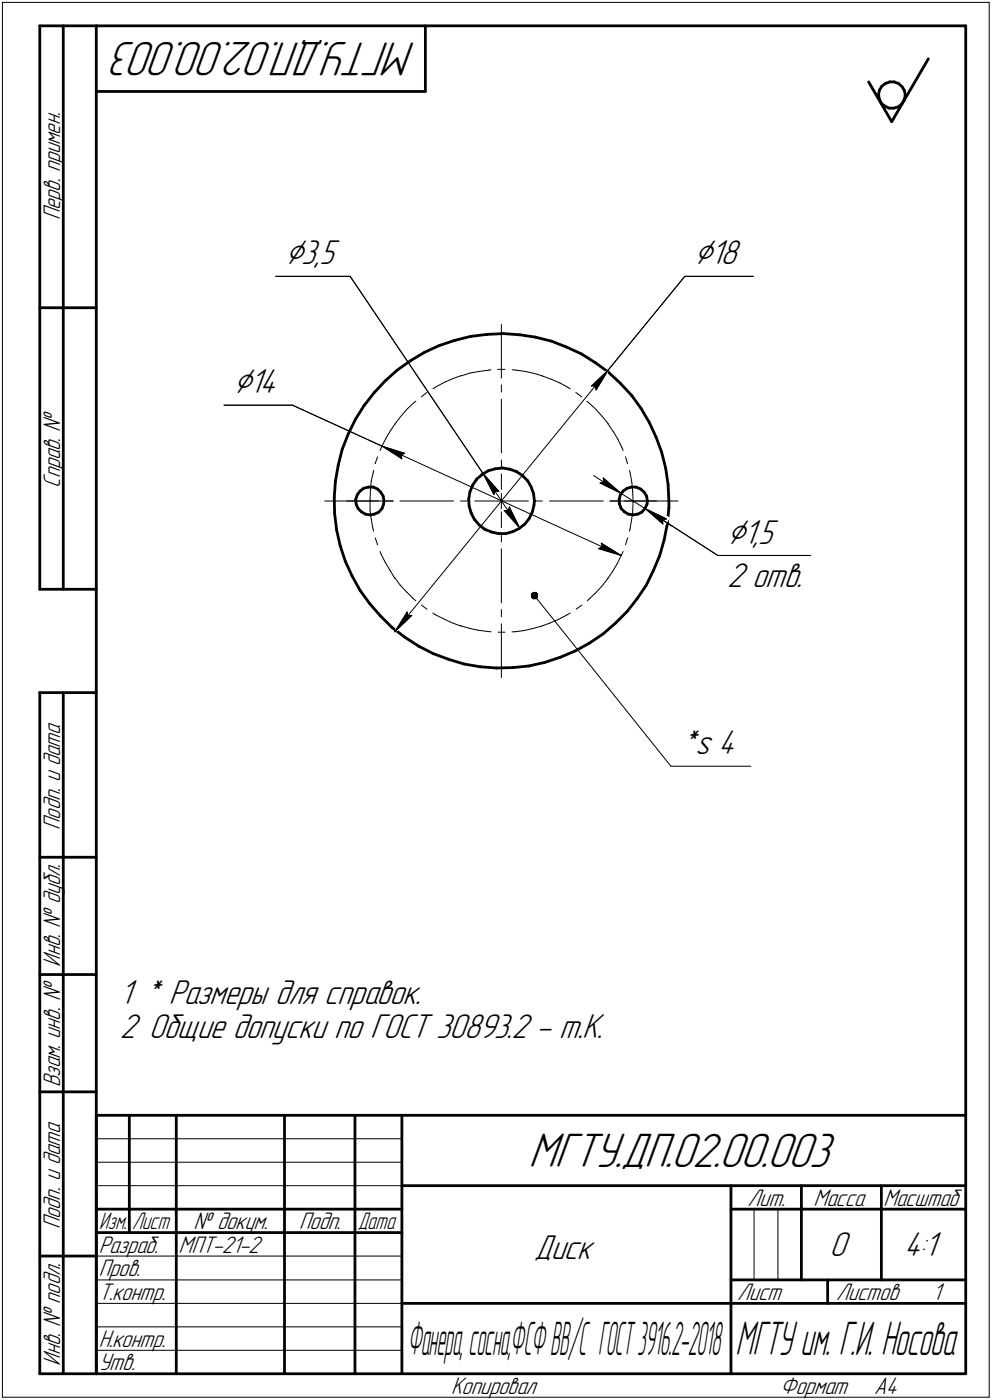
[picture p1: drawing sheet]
<svg xmlns="http://www.w3.org/2000/svg" width="211mm" height="298mm" viewBox="0 0 211 298" stroke-linecap="round" stroke-linejoin="round" font-family="sans-serif">
<g fill="none" stroke="#000" stroke-width=".59">
<path d="M8.5 5.5v120zM8.5 5.5h12zM13.5 5.5v120zM20.5 5.5v287zM20.5 5.5h185zM20.5 19.5h70zM90.5 5.5v14zM184.8 17.4l4.9 8.5zM187.1 19.2l-.2 1zM187.6 18.4l.8-.6zM187.6 18.4l-.5 .8zM188.4 17.8l.9-.4z"/>
<path d="M189.3 17.4h.9zM190.2 17.4l1 .4zM191.2 17.8l.7 .7zM191.9 18.5l.5 .8zM192.4 19.3l.2 .9zM197.5 12.5l-7.8 13.4zM205.5 5.5v287zM186.9 20.2l.2 1zM187.1 21.2l.4 .8zM187.5 22l.8 .6zM188.3 22.6l.8 .4zM189.1 23h1.1z"/>
<path d="M190.2 23l.9-.2zM191.1 22.8l.8-.6zM192.4 21.3l-.5 .9zM192.6 20.4l-.2 .9zM192.6 20.2v.2zM8.5 65.5h12zM84.5 78.8l2.9-2zM87.4 76.8l2.9-1.8zM90.3 75l3.2-1.4zM93.5 73.6l3.3-1.1zM96.8 72.5l3.4-.9zM100.2 71.6l3.4-.4z"/>
<path d="M103.6 71.2l3.5-.2zM107.1 71l3.5 .3zM110.6 71.3l3.4 .5zM114 71.8l3.3 .8zM117.3 72.6l3.3 1.3zM120.6 73.9l3.1 1.5zM123.7 75.4l3 1.8zM126.7 77.2l2.8 2zM129.5 79.2l2.5 2.4zM72 99.1l-.6 3.3zM72.8 95.7l-.8 3.4zM74.1 92.5l-1.3 3.2z"/>
<path d="M75.6 89.3l-1.5 3.2zM77.5 86.4l-1.9 2.9zM79.6 83.7l-2.1 2.7zM82 81.1l2.5-2.3zM82 81.1l-2.4 2.6zM105.4 99.8l1.5-.1zM106.9 99.7l1.6 .2zM108.5 99.9l1.4 .5zM132 81.6l2.4 2.6zM134.4 84.2l2 2.8zM136.4 87l1.8 3zM138.2 90l1.4 3.1z"/>
<path d="M139.6 93.1l1.2 3.3zM140.8 96.4l.8 3.3zM141.6 99.7l.6 3.5zM71.1 105.9l.1 3.5zM71.2 109.4l.4 3.5zM71.4 102.4l-.3 3.5zM71.6 112.9l.8 3.3zM72.4 116.2l1.1 3.3zM73.5 119.5l1.4 3.2zM75.7 106.3l.1 1.1zM75.8 107.4l.4 .9zM76 105.3l-.3 1z"/>
<path d="M76.2 108.3l.7 .7zM76.6 104.6l.8-.6zM76.6 104.6l-.6 .7zM76.9 109l.8 .5zM77.4 104l1-.3zM77.7 109.5l1 .1zM78.4 103.7h1zM78.7 109.6l1-.1zM79.4 103.7l.9 .4zM79.7 109.5l.9-.4zM80.3 104.1l.7 .7zM81 104.8l.5 .9z"/>
<path d="M81.3 108.3l-.7 .8zM81.5 105.7l.2 1zM81.6 107.4l-.3 .9zM81.7 106.7l-.1 .7zM99.7 106.3l.1 1.5zM99.8 107.8l.4 1.4zM100 104.7l-.3 1.6zM100.2 109.2l.7 1.4zM100.6 103.3l-.6 1.4zM100.9 110.6l1 1.2zM101.4 102l1.2-1zM101.4 102l-.8 1.3z"/>
<path d="M101.9 111.8l1.2 .9zM102.6 101l1.3-.8zM103.1 112.7l1.5 .6zM103.9 100.2l1.5-.4zM104.6 113.3l1.5 .3zM106.1 113.6h1.5zM107.6 113.6l1.5-.4zM109.1 113.2l1.4-.7zM109.9 100.4l1.3 .9zM110.5 112.5l1.2-.9zM111.2 101.3l1.1 1.1zM112.3 102.4l.7 1.3z"/>
<path d="M112.6 110.4l-.9 1.2zM113 103.7l.5 1.5zM113.3 109l-.7 1.4zM113.5 105.2l.2 1.5zM113.6 107.5l-.3 1.5zM113.7 106.7l-.1 .8zM131.7 106.3l.1 1.1zM131.8 107.4l.4 .9zM132 105.3l-.3 1zM132.2 108.3l.6 .7zM132.6 104.6l.8-.6zM132.6 104.6l-.6 .7z"/>
<path d="M132.8 109l.9 .5zM133.4 104l1-.3zM133.7 109.5l1 .1zM134.4 103.7h1zM134.7 109.6l1-.1zM135.4 103.7l.9 .4zM135.7 109.5l.9-.4zM136.3 104.1l.8 .7zM137.1 104.8l.5 .9zM137.2 108.3l-.6 .8zM137.6 105.7l.2 1zM137.7 107.4l-.5 .9z"/>
<path d="M137.8 106.7l-.1 .7zM140.4 118.3l-1.4 3.2zM141.3 115l-.9 3.3zM142 111.6l-.7 3.4zM142.2 103.2l.1 3.5zM142.3 108.1l-.3 3.5zM142.3 106.7v1.4zM8.5 125.5h12zM74.9 122.7l1.7 3zM76.6 125.7l2.1 2.8zM78.7 128.5l2.2 2.6zM80.9 131.1l2.5 2.5z"/>
<path d="M83.4 133.6l2.8 2.1zM86.2 135.7l2.9 1.9zM89.1 137.6l3.1 1.6zM92.2 139.2l3.2 1.2zM119.2 140l3.2-1.4zM122.4 138.6l3.1-1.7zM125.5 136.9l2.9-1.9zM128.4 135l2.6-2.3zM131 132.7l2.4-2.5zM135.6 127.5l-2.2 2.7zM137.5 124.6l-1.9 2.9zM139 121.5l-1.5 3.1z"/>
<path d="M8.5 147.5v145zM8.5 147.5h12zM13.5 147.5v145zM95.4 140.4l3.3 1zM98.7 141.4l3.5 .6zM102.2 142l3.5 .2zM105.7 142.2h3.4zM109.1 142.2l3.4-.4zM112.5 141.8l3.4-.7zM115.9 141.1l3.3-1.1zM8.5 182.5h12zM8.5 207.5h12z"/>
<path d="M8.5 232.5h12zM20.5 237.5h185zM20.5 237.5v55zM27.5 237.5v25zM37.5 237.5v55zM60.5 237.5v55zM75.5 237.5v55zM85.5 237.5v55zM20.5 257.5h65zM85.5 252.5h120zM155.5 252.5v40zM155.5 257.5h15z"/>
<path d="M170.5 252.5v20zM170.5 257.5h35zM187.5 252.5v20zM8.5 267.5h12zM20.5 262.5h65zM85.5 277.5h70zM155.5 277.5h50zM155.5 272.5h50zM176.1 272.5v5zM8.5 292.5h12zM20.5 292.5h185z"/>
</g>
<g fill="none" stroke="#000" stroke-width=".21">
<path d="M.5 .5v297zM.5 .5h210zM210.5 .5v297zM58.7 58.8h15.8zM74.5 58.8l28.3 42zM145.7 58.8l-16.2 19.9zM145.7 58.8h14.6zM100.1 79.4l1.9-.3zM102 79.1l2-.3zM104 78.8l.5-.1zM105.9 78.7h1.5zM106.7 69.1v11.4z"/>
<path d="M109 78.7l.8 .1zM109.8 78.8l1.9 .3zM111.7 79.1l1.9 .4zM113.6 79.5l1.7 .5zM129.5 78.7l-2.7 4.4zM129.5 78.7l-45.5 55.8zM47.7 86.3h14.5zM62.2 86.3l19.1 8.7zM79.8 98.6h.1M80.3 97.3l-.5 1.3zM81.3 95l-.4 .9zM81.3 95l4.8 1.5z"/>
<path d="M81.3 95l4.2 2.7zM81.3 95l50.9 23.3zM82.1 93.3l-.8 1.7zM83.1 91.6l-1 1.7zM84.1 90.3l-1 1.3zM84.2 90l-.1 .3zM85.3 96.9l.8-.4zM85.3 96.9l.2 .8zM85.4 88.5l-1.2 1.5zM86.7 87l1.4-1.3zM86.7 87l-1.3 1.5zM88.1 85.7l.4-.3z"/>
<path d="M89.7 84.5l1.1-.9zM92.1 82.8l.8-.5zM92.9 82.3l1.8-.9zM94.7 81.4l1.7-.8zM96.4 80.6l1.6-.6zM98 80h.2zM98.2 80l1.9-.6zM106.7 82v1.5zM106.7 85v11.4zM106.7 98v1.4zM115.3 80l.2 .1zM115.5 80.1l1.8 .7z"/>
<path d="M117.3 80.8l1.8 .7zM119.1 81.5l1.7 1zM120.8 82.5l.5 .3zM122.5 83.6l1.3 .9zM124.9 85.4l.6 .5zM125.5 85.9l1.4 1.4zM125.8 82.2h.8zM125.8 82.2l3.7-3.5zM126.6 82.2l.2 .9zM126.9 87.3l1.3 1.4zM128.2 88.7l1.2 1.5zM129.4 90.3l1.1 1.6z"/>
<path d="M129.4 90.3h.1M130.5 91.9l1 1.7zM131.5 93.6l.8 1.7zM132.3 95.3l.3 .6zM133.1 97.3l.4 1.4zM69.1 106.7h11.4zM73.7 106.7h5zM78.7 106.3v.4zM78.7 106.7v1.9zM78.7 108.6l.3 2zM78.7 106.7h5zM78.8 104.4l-.1 1.9z"/>
<path d="M79 102.4l-.2 2zM79 110.6l.3 1.8zM79.3 112.4l.2 .7zM79.4 100.6l-.4 1.8zM79.5 100.2l-.1 .4zM79.8 114.6l.5 1.4zM80.9 117.4l.2 .6zM81.1 118l.9 1.7zM82 119.7l1 1.7zM82 106.7h1.6zM85.1 106.7h11.4zM98 106.7h1.5z"/>
<path d="M101 106.7h5.7zM102.8 100.8l3.4 3.8zM102.8 100.8l2.3 4.5zM102.8 100.8l7.8 11.6zM105.3 104.6h.9zM105.3 104.6l-.2 .7zM106.7 106.7h5.7zM106.7 116.8v11.6zM106.7 113.9v1.5zM106.7 106.7v5.7zM106.7 100.9v5.8zM107.3 108.7l3.3 3.7z"/>
<path d="M107.3 108.7h.8zM108.4 107.9l-.3 .8zM108.4 107.9l2.2 4.5zM114 106.7h1.4zM116.9 106.7h11.5zM126.3 101.3l5.9 3.8zM127.3 116.8l4.9 1.5zM127.3 116.8l.8-.4zM127.7 102.9l.7-.3zM127.7 102.9l4.5 2.2zM127.9 115.7l.2 .7zM127.9 115.7l4.3 2.6z"/>
<path d="M128.4 101.8l3.8 3.3zM128.4 101.8v.8zM129.7 106.7h5zM129.9 106.7h1.5zM132.2 118.3l-.9 1.8zM132.2 105.1l5 3.2zM132.6 117.4l-.4 .9zM132.8 106.7h11.5zM133.5 114.6l-.4 1.4zM133.6 114.6h-.1zM133.9 100.2l.2 .6zM134 112.8l-.1 .3z"/>
<path d="M134.1 100.8l.4 2zM134.4 110.8l-.4 2zM134.5 102.8l.1 1.9zM134.6 104.7l.1 2zM134.6 108.9l-.2 1.9zM134.7 107l-.1 1.9zM134.7 106.7v.3zM134.7 106.7h5zM137.2 108.3l15.5 10zM137.2 108.3l3.9 3.3zM137.2 108.3l4.6 2.2zM137.2 108.3l5.9 3.8z"/>
<path d="M141 110.7l.1 .9zM141 110.7l.8-.2zM152.7 118.3h19.8zM83 121.4l1 1.7zM84 123.1h.1M84 134.5l3.6-3.4zM84.1 123.1l1.1 1.5zM85.2 124.6l1.3 1.5zM86.5 126.1l1.4 1.3zM86.6 130.3l-2.6 4.2zM86.6 130.3l.2 .8zM86.8 131.1h.8z"/>
<path d="M87.9 127.4l.6 .5zM89.7 128.9l1.1 .8zM92.1 130.6l.5 .3zM92.6 130.9l1.7 .8zM94.3 131.7l1.8 .9zM96.1 132.6l1.9 .7zM98 133.3h.1M98 133.3l1.8 .5zM99.8 133.8l1.9 .4zM101.7 134.2l1.9 .3zM103.6 134.5h.9zM106 134.6h1.4z"/>
<path d="M106.7 132.8v11.5zM106.7 129.8v1.5zM109 134.5h.5zM109.5 134.5l1.9-.2zM111.4 134.3l1.9-.4zM113.3 133.9l1.8-.6zM113.7 126.8l29 36.4zM115.1 133.3h.3zM115.4 133.3l1.6-.6zM117 132.7l1.8-.8zM118.8 131.9l1.8-.9zM120.6 131l.7-.4z"/>
<path d="M122.6 129.7l1.2-.8zM125 127.9l.3-.3zM125.3 127.6l1.4-1.3zM128 124.9l-1.3 1.4zM129.2 123.4l-1.2 1.5zM129.4 123.1l-.2 .3zM130.3 121.8l-.9 1.3zM131.3 120.1l-1 1.7zM142.7 163.2h17.1zM20.5 247.5h65zM20.5 252.5h65zM20.5 242.5h65z"/>
<path d="M160.4 257.5v15zM165.5 257.5v15zM20.5 267.5h65zM20.5 272.5h65zM20.5 277.5h65zM.5 297.5h210zM20.5 282.5h65zM20.5 287.5h65z"/>
</g>
<g fill="#fff" stroke="#fff" stroke-width=".21">
<path d="M86.4 129.6h.2zM86.4 129.7h.3zM86.4 129.8h.4zM86.3 129.9h.7zM86.2 130h.8zM86.2 130h.9zM86.1 130.1h1.2zM86.1 130.2h1.3zM86 130.3h1.5zM85.9 130.4h1.7zM85.9 130.5h1.8zM85.9 130.6h1.9zM85.8 130.6h2.1zM85.8 130.7h2.3zM85.7 130.8h2.4zM85.7 130.9h2.5zM85.6 131h2.7zM85.5 131.1h2.9zM85.5 131.1h2.8zM85.4 131.2h2.8zM85.3 131.3h2.8zM85.3 131.4h2.8zM85.3 131.5h2.7zM85.3 131.6h2.6zM85.2 131.7h2.6zM85.1 131.7h2.6zM85.1 131.8h2.5zM85 131.9h2.5zM84.9 132h2.6zM84.9 132.1h2.5zM84.8 132.2h2.5zM84.8 132.2h2.4zM84.8 132.3h2.2zM84.7 132.4h2.3zM84.7 132.5h2.2zM84.6 132.6h2.2zM84.5 132.7h2.2zM84.5 132.8h2.1zM84.5 132.8h2zM84.5 132.9h1.9zM84.4 133h2zM84.4 133.1h1.9zM84.4 133.2h1.8zM84.4 133.3h1.7zM84.3 133.3h1.7zM84.3 133.4h1.6zM84.3 133.5h1.6zM84.2 133.6h1.5zM84.2 133.7h1.4zM84.2 133.8h1.2zM84.2 133.9h1.1zM84.2 133.9h.9zM84.2 134h.7zM84.2 134.1h.6zM84.2 134.2h.5zM84.1 134.3h.4zM84.1 134.4h.2z"/>
<path d="M129.2 78.9h.3zM129 79h.5zM128.9 79.1h.5zM128.7 79.2h.7zM128.6 79.2h.8zM128.4 79.3h1zM128.3 79.4h1zM128.1 79.5h1.2zM127.9 79.6h1.4zM127.8 79.7h1.4zM127.7 79.8h1.5zM127.6 79.8h1.6zM127.5 79.9h1.7zM127.4 80h1.7zM127.3 80.1h1.8zM127.3 80.2h1.8zM127.2 80.3h1.9zM127.1 80.3h1.9zM127 80.4h2zM126.9 80.5h2.1zM126.8 80.6h2.1zM126.7 80.7h2.2zM126.7 80.8h2.2zM126.6 80.9h2.3zM126.4 80.9h2.4zM126.3 81h2.4zM126.2 81.1h2.5zM126.2 81.2h2.4zM126.1 81.3h2.4zM126 81.4h2.5zM125.9 81.4h2.5zM125.8 81.5h2.6zM125.7 81.6h2.7zM125.6 81.7h2.7zM125.6 81.8h2.7zM125.5 81.9h2.7zM125.4 82h2.7zM125.3 82h2.8zM125.2 82.1h2.8zM125.1 82.2h2.8zM125.2 82.3h2.7zM125.3 82.4h2.5zM125.4 82.5h2.4zM125.5 82.5h2.3zM125.6 82.6h2.1zM125.6 82.7h2.1zM125.7 82.8h1.9zM125.8 82.9h1.7zM125.9 83h1.6zM126 83.1h1.4zM126.2 83.1h1.2zM126.2 83.2h1.1zM126.3 83.3h1zM126.4 83.4h.9zM126.6 83.5h.6zM126.7 83.6h.4zM126.7 83.7h.4zM126.8 83.7h.2z"/>
<path d="M147.7 50.5h10.5zM147.7 50.6h10.5zM147.7 50.7h10.5zM147.7 50.8h10.5zM147.7 50.9h10.5zM147.7 51h10.5zM147.7 51.1h10.5zM147.7 51.1h10.5zM147.7 51.2h10.5zM147.7 51.3h10.5zM147.7 51.4h10.5zM147.7 51.5h10.5zM147.7 51.6h10.5zM147.7 51.6h10.5zM147.7 51.7h10.5zM147.7 51.8h10.5zM147.7 51.9h10.5zM147.7 52h10.5zM147.7 52.1h10.5zM147.7 52.2h10.5zM147.7 52.2h10.5zM147.7 52.3h10.5zM147.7 52.4h10.5zM147.7 52.5h10.5zM147.7 52.6h10.5zM147.7 52.7h10.5zM147.7 52.7h10.5zM147.7 52.8h10.5zM147.7 52.9h10.5zM147.7 53h10.5zM147.7 53.1h10.5zM147.7 53.2h10.5zM147.7 53.3h10.5zM147.7 53.3h10.5zM147.7 53.4h10.5zM147.7 53.5h10.5zM147.7 53.6h10.5zM147.7 53.7h10.5zM147.7 53.8h10.5zM147.7 53.8h10.5zM147.7 53.9h10.5zM147.7 54h10.5zM147.7 54.1h10.5zM147.7 54.2h10.5zM147.7 54.3h10.5zM147.7 54.4h10.5zM147.7 54.4h10.5zM147.7 54.5h10.5zM147.7 54.6h10.5zM147.7 54.7h10.5zM147.7 54.8h10.5zM147.7 54.9h10.5zM147.7 54.9h10.5zM147.7 55h10.5zM147.7 55.1h10.5zM147.7 55.2h10.5zM147.7 55.3h10.5zM147.7 55.4h10.5zM147.7 55.5h10.5zM147.7 55.5h10.5zM147.7 55.6h10.5zM147.7 55.7h10.5zM147.7 55.8h10.5zM147.7 55.9h10.5zM147.7 56h10.5zM147.7 56h10.5zM147.7 56.1h10.5zM147.7 56.2h10.5zM147.7 56.3h10.5zM147.7 56.4h10.5zM147.7 56.5h10.5zM147.7 56.6h10.5zM147.7 56.6h10.5zM147.7 56.7h10.5zM147.7 56.8h10.5zM147.7 56.9h10.5zM147.7 57h10.5zM147.7 57.1h10.5zM147.7 57.1h10.5zM147.7 57.2h10.5zM147.7 57.3h10.5zM147.7 57.4h10.5zM147.7 57.5h10.5zM147.7 57.6h10.5zM147.7 57.7h10.5zM147.7 57.7h10.5z"/>
<path d="M108.5 107.3h.1zM108.3 107.4h.3zM108.2 107.4h.5zM108 107.5h.7zM107.9 107.6h.9zM107.8 107.7h1zM107.7 107.8h1.2zM107.5 107.9h1.4zM107.4 107.9h1.6zM107.4 108h1.6zM107.2 108.1h1.9zM107.1 108.2h2zM107 108.3h2.1zM106.8 108.4h2.3zM106.8 108.5h2.4zM106.7 108.5h2.5zM106.5 108.6h2.8zM106.6 108.7h2.7zM106.7 108.8h2.7zM106.8 108.9h2.6zM106.8 109h2.7zM106.9 109.1h2.6zM107 109.1h2.6zM107.1 109.2h2.5zM107.2 109.3h2.4zM107.2 109.4h2.4zM107.3 109.5h2.4zM107.4 109.6h2.3zM107.4 109.6h2.4zM107.5 109.7h2.3zM107.6 109.8h2.3zM107.7 109.9h2.2zM107.8 110h2.2zM107.8 110.1h2.2zM107.9 110.2h2.2zM107.9 110.2h2.2zM108 110.3h2.2zM108.1 110.4h2.1zM108.2 110.5h2zM108.3 110.6h1.9zM108.4 110.7h1.9zM108.4 110.7h1.9zM108.5 110.8h1.8zM108.5 110.9h1.8zM108.6 111h1.7zM108.7 111.1h1.7zM108.8 111.2h1.6zM108.9 111.3h1.5zM109 111.3h1.4zM109 111.4h1.4zM109.1 111.5h1.3zM109.3 111.6h1.2zM109.4 111.7h1.1zM109.6 111.8h.9zM109.6 111.8h.9zM109.8 111.9h.7zM110 112h.6zM110.1 112.1h.5zM110.2 112.2h.4zM110.3 112.3h.3z"/>
<path d="M102.9 101h.1zM102.9 101.1h.3zM102.9 101.2h.4zM103 101.3h.5zM103 101.3h.5zM103 101.4h.7zM103 101.5h.8zM103 101.6h1zM103 101.7h1.1zM103 101.8h1.2zM103 101.9h1.3zM103 101.9h1.4zM103.1 102h1.4zM103.1 102.1h1.5zM103.1 102.2h1.5zM103.1 102.3h1.6zM103.1 102.4h1.7zM103.2 102.4h1.7zM103.2 102.5h1.8zM103.2 102.6h1.9zM103.2 102.7h2zM103.2 102.8h2zM103.3 102.9h1.9zM103.3 103h2zM103.4 103h2zM103.4 103.1h2.1zM103.5 103.2h2.1zM103.5 103.3h2.2zM103.5 103.4h2.2zM103.5 103.5h2.3zM103.6 103.5h2.3zM103.6 103.6h2.4zM103.7 103.7h2.4zM103.7 103.8h2.4zM103.8 103.9h2.4zM103.8 104h2.5zM103.9 104.1h2.4zM103.9 104.1h2.5zM104 104.2h2.5zM104 104.3h2.6zM104.1 104.4h2.6zM104.1 104.5h2.7zM104.1 104.6h2.7zM104.1 104.6h2.8zM104.2 104.7h2.7zM104.2 104.8h2.6zM104.3 104.9h2.4zM104.3 105h2.3zM104.4 105.1h2zM104.4 105.2h1.9zM104.5 105.2h1.7zM104.5 105.3h1.5zM104.6 105.4h1.2zM104.6 105.5h1.1zM104.6 105.6h1zM104.6 105.7h.9zM104.7 105.7h.6zM104.7 105.8h.5zM104.8 105.9h.3zM104.8 106h.2z"/>
<path d="M60.7 50.5h11.9zM60.7 50.6h11.9zM60.7 50.7h11.9zM60.7 50.8h11.9zM60.7 50.9h11.9zM60.7 51h11.9zM60.7 51.1h11.9zM60.7 51.1h11.9zM60.7 51.2h11.9zM60.7 51.3h11.9zM60.7 51.4h11.9zM60.7 51.5h11.9zM60.7 51.6h11.9zM60.7 51.6h11.9zM60.7 51.7h11.9zM60.7 51.8h11.9zM60.7 51.9h11.9zM60.7 52h11.9zM60.7 52.1h11.9zM60.7 52.2h11.9zM60.7 52.2h11.9zM60.7 52.3h11.9zM60.7 52.4h11.9zM60.7 52.5h11.9zM60.7 52.6h11.9zM60.7 52.7h11.9zM60.7 52.7h11.9zM60.7 52.8h11.9zM60.7 52.9h11.9zM60.7 53h11.9zM60.7 53.1h11.9zM60.7 53.2h11.9zM60.7 53.3h11.9zM60.7 53.3h11.9zM60.7 53.4h11.9zM60.7 53.5h11.9zM60.7 53.6h11.9zM60.7 53.7h11.9zM60.7 53.8h11.9zM60.7 53.8h11.9zM60.7 53.9h11.9zM60.7 54h11.9zM60.7 54.1h11.9zM60.7 54.2h11.9zM60.7 54.3h11.9zM60.7 54.4h11.9zM60.7 54.4h11.9zM60.7 54.5h11.9zM60.7 54.6h11.9zM60.7 54.7h11.9zM60.7 54.8h11.9zM60.7 54.9h11.9zM60.7 54.9h11.9zM60.7 55h11.9zM60.7 55.1h11.9zM60.7 55.2h11.9zM60.7 55.3h11.9zM60.7 55.4h11.9zM60.7 55.5h11.9zM60.7 55.5h11.9zM60.7 55.6h11.9zM60.7 55.7h11.9zM60.7 55.8h11.9zM60.7 55.9h11.9zM60.7 56h11.9zM60.7 56h11.9zM60.7 56.1h11.9zM60.7 56.2h11.9zM60.7 56.3h11.9zM60.7 56.4h11.9zM60.7 56.5h11.9zM60.7 56.6h11.9zM60.7 56.6h11.9zM60.7 56.7h11.9zM60.7 56.8h11.9zM60.7 56.9h11.9zM60.7 57h11.9zM60.7 57.1h11.9zM60.7 57.1h11.9zM60.7 57.2h11.9zM60.7 57.3h11.9zM60.7 57.4h11.9zM60.7 57.5h11.9zM60.7 57.6h11.9zM60.7 57.7h11.9zM60.7 57.7h11.9z"/>
<path d="M144.7 155h13.1zM144.7 155.1h13.1zM144.7 155.2h13.1zM144.7 155.3h13.1zM144.7 155.4h13.1zM144.7 155.4h13.1zM144.7 155.5h13.1zM144.7 155.6h13.1zM144.7 155.7h13.1zM144.7 155.8h13.1zM144.7 155.9h13.1zM144.7 156h13.1zM144.7 156h13.1zM144.7 156.1h13.1zM144.7 156.2h13.1zM144.7 156.3h13.1zM144.7 156.4h13.1zM144.7 156.5h13.1zM144.7 156.5h13.1zM144.7 156.6h13.1zM144.7 156.7h13.1zM144.7 156.8h13.1zM144.7 156.9h13.1zM144.7 157h13.1zM144.7 157.1h13.1zM144.7 157.1h13.1zM144.7 157.2h13.1zM144.7 157.3h13.1zM144.7 157.4h13.1zM144.7 157.5h13.1zM144.7 157.6h13.1zM144.7 157.6h13.1zM144.7 157.7h13.1zM144.7 157.8h13.1zM144.7 157.9h13.1zM144.7 158h13.1zM144.7 158.1h13.1zM144.7 158.2h13.1zM144.7 158.2h13.1zM144.7 158.3h13.1zM144.7 158.4h13.1zM144.7 158.5h13.1zM144.7 158.6h13.1zM144.7 158.7h13.1zM144.7 158.7h13.1zM144.7 158.8h13.1zM144.7 158.9h13.1zM144.7 159h13.1zM144.7 159.1h13.1zM144.7 159.2h13.1zM144.7 159.3h13.1zM144.7 159.3h13.1zM144.7 159.4h13.1zM144.7 159.5h13.1zM144.7 159.6h13.1zM144.7 159.7h13.1zM144.7 159.8h13.1zM144.7 159.9h13.1zM144.7 159.9h13.1zM144.7 160h13.1zM144.7 160.1h13.1zM144.7 160.2h13.1zM144.7 160.3h13.1zM144.7 160.4h13.1zM144.7 160.4h13.1zM144.7 160.5h13.1zM144.7 160.6h13.1zM144.7 160.7h13.1zM144.7 160.8h13.1zM144.7 160.9h13.1zM144.7 161h13.1zM144.7 161h13.1zM144.7 161.1h13.1zM144.7 161.2h13.1zM144.7 161.3h13.1zM144.7 161.4h13.1zM144.7 161.5h13.1zM144.7 161.5h13.1zM144.7 161.6h13.1zM144.7 161.7h13.1zM144.7 161.8h13.1zM144.7 161.9h13.1zM144.7 162h13.1zM144.7 162.1h13.1z"/>
<path d="M127.7 115h.1zM127.7 115.1h.3zM127.6 115.1h.5zM127.6 115.2h.7zM127.5 115.3h.9zM127.5 115.4h1zM127.4 115.5h1.3zM127.4 115.6h1.4zM127.3 115.7h1.6zM127.3 115.7h1.7zM127.3 115.8h1.9zM127.3 115.9h2zM127.2 116h2.3zM127.2 116.1h2.4zM127.2 116.2h2.5zM127.1 116.2h2.8zM127.1 116.3h2.9zM127 116.4h3.1zM127 116.5h3.3zM126.9 116.6h3.5zM126.9 116.7h3.7zM126.8 116.8h3.8zM126.8 116.8h4zM126.7 116.9h4.2zM126.7 117h4.3zM126.7 117.1h4.4zM127 117.2h4.1zM127.3 117.3h3.9zM127.5 117.3h3.8zM127.8 117.4h3.6zM128.1 117.5h3.4zM128.4 117.6h3.2zM128.6 117.7h3.1zM128.9 117.8h2.8zM129.2 117.9h2.6zM129.5 117.9h2.4zM129.7 118h2.3zM130 118.1h2.1zM130.2 118.2h2z"/>
<path d="M81.4 95.1h1.7zM81.4 95.2h2.1zM81.5 95.2h2.2zM81.6 95.3h2.4zM81.7 95.4h2.6zM81.8 95.5h2.8zM81.9 95.6h2.9zM82 95.7h3.2zM82 95.8h3.4zM82 95.8h3.7zM82.1 95.9h3.9zM82.2 96h4.1zM82.3 96.1h4.2zM82.4 96.2h4.4zM82.5 96.3h4.3zM82.5 96.4h4.3zM82.5 96.4h4.2zM82.7 96.5h4zM82.9 96.6h3.7zM83 96.7h3.6zM83.1 96.8h3.4zM83.3 96.9h3.2zM83.4 96.9h3zM83.6 97h2.8zM83.7 97.1h2.7zM83.8 97.2h2.6zM84 97.3h2.3zM84.2 97.4h2.1zM84.2 97.5h2.1zM84.4 97.5h1.8zM84.6 97.6h1.6zM84.7 97.7h1.4zM84.8 97.8h1.3zM85 97.9h1zM85.1 98h.9zM85.3 98h.6zM85.4 98.1h.5zM85.5 98.2h.4zM85.7 98.3h.2z"/>
<path d="M49.7 78.1h10.5zM49.7 78.1h10.5zM49.7 78.2h10.5zM49.7 78.3h10.5zM49.7 78.4h10.5zM49.7 78.5h10.5zM49.7 78.6h10.5zM49.7 78.7h10.5zM49.7 78.7h10.5zM49.7 78.8h10.5zM49.7 78.9h10.5zM49.7 79h10.5zM49.7 79.1h10.5zM49.7 79.2h10.5zM49.7 79.2h10.5zM49.7 79.3h10.5zM49.7 79.4h10.5zM49.7 79.5h10.5zM49.7 79.6h10.5zM49.7 79.7h10.5zM49.7 79.8h10.5zM49.7 79.8h10.5zM49.7 79.9h10.5zM49.7 80h10.5zM49.7 80.1h10.5zM49.7 80.2h10.5zM49.7 80.3h10.5zM49.7 80.3h10.5zM49.7 80.4h10.5zM49.7 80.5h10.5zM49.7 80.6h10.5zM49.7 80.7h10.5zM49.7 80.8h10.5zM49.7 80.9h10.5zM49.7 80.9h10.5zM49.7 81h10.5zM49.7 81.1h10.5zM49.7 81.2h10.5zM49.7 81.3h10.5zM49.7 81.4h10.5zM49.7 81.4h10.5zM49.7 81.5h10.5zM49.7 81.6h10.5zM49.7 81.7h10.5zM49.7 81.8h10.5zM49.7 81.9h10.5zM49.7 82h10.5zM49.7 82h10.5zM49.7 82.1h10.5zM49.7 82.2h10.5zM49.7 82.3h10.5zM49.7 82.4h10.5zM49.7 82.5h10.5zM49.7 82.5h10.5zM49.7 82.6h10.5zM49.7 82.7h10.5zM49.7 82.8h10.5zM49.7 82.9h10.5zM49.7 83h10.5zM49.7 83.1h10.5zM49.7 83.1h10.5zM49.7 83.2h10.5zM49.7 83.3h10.5zM49.7 83.4h10.5zM49.7 83.5h10.5zM49.7 83.6h10.5zM49.7 83.7h10.5zM49.7 83.7h10.5zM49.7 83.8h10.5zM49.7 83.9h10.5zM49.7 84h10.5zM49.7 84.1h10.5zM49.7 84.2h10.5zM49.7 84.2h10.5zM49.7 84.3h10.5zM49.7 84.4h10.5zM49.7 84.5h10.5zM49.7 84.6h10.5zM49.7 84.7h10.5zM49.7 84.8h10.5zM49.7 84.8h10.5zM49.7 84.9h10.5zM49.7 85h10.5zM49.7 85.1h10.5zM49.7 85.2h10.5zM49.7 85.3h10.5z"/>
<path d="M128.3 101.1h.1zM128.2 101.2h.3zM128.1 101.3h.5zM128.1 101.3h.6zM128 101.4h.8zM127.9 101.5h1zM127.9 101.6h1zM127.8 101.7h1.3zM127.8 101.8h1.4zM127.8 101.9h1.5zM127.7 101.9h1.7zM127.6 102h1.9zM127.6 102.1h1.9zM127.5 102.2h2.1zM127.4 102.3h2.4zM127.4 102.4h2.5zM127.3 102.4h2.7zM127.3 102.5h2.7zM127.3 102.6h2.8zM127.2 102.7h3zM127.1 102.8h3.2zM127.1 102.9h3.4zM127 103h3.6zM126.9 103h3.7zM127.2 103.1h3.5zM127.3 103.2h3.5zM127.5 103.3h3.4zM127.7 103.4h3.3zM127.8 103.5h3.3zM128 103.5h3.1zM128.2 103.6h3zM128.4 103.7h2.9zM128.5 103.8h2.8zM128.8 103.9h2.6zM128.9 104h2.6zM129.1 104.1h2.4zM129.3 104.1h2.3zM129.5 104.2h2.2zM129.6 104.3h2.1zM129.8 104.4h1.9zM130 104.5h1.8zM130.1 104.6h1.7zM130.3 104.6h1.6zM130.7 104.7h1.3zM131.1 104.8h.9zM131.5 104.9h.6zM131.8 105h.4z"/>
<path d="M137.3 108.4h.5zM137.4 108.5h.8zM137.5 108.5h1.2zM137.5 108.6h1.6zM137.6 108.7h1.8zM137.7 108.8h1.8zM137.7 108.9h2zM137.8 109h2.1zM137.8 109.1h2.2zM137.8 109.1h2.4zM137.9 109.2h2.5zM138 109.3h2.5zM138 109.4h2.7zM138.1 109.5h2.9zM138.2 109.6h2.9zM138.2 109.6h3.1zM138.3 109.7h3.2zM138.3 109.8h3.3zM138.3 109.9h3.5zM138.5 110h3.5zM138.6 110.1h3.6zM138.7 110.2h3.6zM138.8 110.2h3.7zM138.9 110.3h3.6zM139 110.4h3.4zM139.1 110.5h3.2zM139.2 110.6h3.1zM139.3 110.7h2.9zM139.4 110.7h2.8zM139.5 110.8h2.7zM139.6 110.9h2.5zM139.7 111h2.3zM139.8 111.1h2.2zM140 111.2h1.9zM140 111.3h1.8zM140.1 111.3h1.7zM140.2 111.4h1.5zM140.4 111.5h1.3zM140.5 111.6h1.1zM140.5 111.7h1.1zM140.6 111.8h1zM140.7 111.8h.8zM140.9 111.9h.6zM141 112h.4zM141.1 112.1h.3zM141.1 112.2h.2z"/>
<path d="M154.7 110.1h11.2zM154.7 110.2h11.2zM154.7 110.2h11.2zM154.7 110.3h11.2zM154.7 110.4h11.2zM154.7 110.5h11.2zM154.7 110.6h11.2zM154.7 110.7h11.2zM154.7 110.7h11.2zM154.7 110.8h11.2zM154.7 110.9h11.2zM154.7 111h11.2zM154.7 111.1h11.2zM154.7 111.2h11.2zM154.7 111.3h11.2zM154.7 111.3h11.2zM154.7 111.4h11.2zM154.7 111.5h11.2zM154.7 111.6h11.2zM154.7 111.7h11.2zM154.7 111.8h11.2zM154.7 111.8h11.2zM154.7 111.9h11.2zM154.7 112h11.2zM154.7 112.1h11.2zM154.7 112.2h11.2zM154.7 112.3h11.2zM154.7 112.4h11.2zM154.7 112.4h11.2zM154.7 112.5h11.2zM154.7 112.6h11.2zM154.7 112.7h11.2zM154.7 112.8h11.2zM154.7 112.9h11.2zM154.7 112.9h11.2zM154.7 113h11.2zM154.7 113.1h11.2zM154.7 113.2h11.2zM154.7 113.3h11.2zM154.7 113.4h11.2zM154.7 113.5h11.2zM154.7 113.5h11.2zM154.7 113.6h11.2zM154.7 113.7h11.2zM154.7 113.8h11.2zM154.7 113.9h11.2zM154.7 114h11.2zM154.7 114h11.2zM154.7 114.1h11.2zM154.7 114.2h11.2zM154.7 114.3h11.2zM154.7 114.4h11.2zM154.7 114.5h11.2zM154.7 114.6h11.2zM154.7 114.6h11.2zM154.7 114.7h11.2zM154.7 114.8h11.2zM154.7 114.9h11.2zM154.7 115h11.2zM154.7 115.1h11.2zM154.7 115.1h11.2zM154.7 115.2h11.2zM154.7 115.3h11.2zM154.7 115.4h11.2zM154.7 115.5h11.2zM154.7 115.6h11.2zM154.7 115.7h11.2zM154.7 115.7h11.2zM154.7 115.8h11.2zM154.7 115.9h11.2zM154.7 116h11.2zM154.7 116.1h11.2zM154.7 116.2h11.2zM154.7 116.2h11.2zM154.7 116.3h11.2zM154.7 116.4h11.2zM154.7 116.5h11.2zM154.7 116.6h11.2zM154.7 116.7h11.2zM154.7 116.8h11.2zM154.7 116.8h11.2zM154.7 116.9h11.2zM154.7 117h11.2zM154.7 117.1h11.2zM154.7 117.2h11.2z"/>
<path d="M154.7 119.3h15.7zM154.7 119.4h15.7zM154.7 119.5h15.7zM154.7 119.5h15.7zM154.7 119.6h15.7zM154.7 119.7h15.7zM154.7 119.8h15.7zM154.7 119.9h15.7zM154.7 120h15.7zM154.7 120.1h15.7zM154.7 120.1h15.7zM154.7 120.2h15.7zM154.7 120.3h15.7zM154.7 120.4h15.7zM154.7 120.5h15.7zM154.7 120.6h15.7zM154.7 120.6h15.7zM154.7 120.7h15.7zM154.7 120.8h15.7zM154.7 120.9h15.7zM154.7 121h15.7zM154.7 121.1h15.7zM154.7 121.2h15.7zM154.7 121.2h15.7zM154.7 121.3h15.7zM154.7 121.4h15.7zM154.7 121.5h15.7zM154.7 121.6h15.7zM154.7 121.7h15.7zM154.7 121.8h15.7zM154.7 121.8h15.7zM154.7 121.9h15.7zM154.7 122h15.7zM154.7 122.1h15.7zM154.7 122.2h15.7zM154.7 122.3h15.7zM154.7 122.3h15.7zM154.7 122.4h15.7zM154.7 122.5h15.7zM154.7 122.6h15.7zM154.7 122.7h15.7zM154.7 122.8h15.7zM154.7 122.9h15.7zM154.7 122.9h15.7zM154.7 123h15.7zM154.7 123.1h15.7zM154.7 123.2h15.7zM154.7 123.3h15.7zM154.7 123.4h15.7zM154.7 123.4h15.7zM154.7 123.5h15.7zM154.7 123.6h15.7zM154.7 123.7h15.7zM154.7 123.8h15.7zM154.7 123.9h15.7zM154.7 124h15.7zM154.7 124h15.7zM154.7 124.1h15.7zM154.7 124.2h15.7zM154.7 124.3h15.7zM154.7 124.4h15.7zM154.7 124.5h15.7zM154.7 124.5h15.7zM154.7 124.6h15.7zM154.7 124.7h15.7zM154.7 124.8h15.7zM154.7 124.9h15.7zM154.7 125h15.7zM154.7 125.1h15.7zM154.7 125.1h15.7zM154.7 125.2h15.7zM154.7 125.3h15.7zM154.7 125.4h15.7zM154.7 125.5h15.7zM154.7 125.6h15.7zM154.7 125.6h15.7zM154.7 125.7h15.7zM154.7 125.8h15.7zM154.7 125.9h15.7zM154.7 126h15.7zM154.7 126.1h15.7zM154.7 126.2h15.7zM154.7 126.2h15.7zM154.7 126.3h15.7z"/>
</g>
<g fill="#000" stroke="#000" stroke-width=".21">
<path d="M128.9 79.4h.2zM128.9 79.5h.1zM128.8 79.6h.1zM128.7 79.7h.2zM128.7 79.8h.2zM128.6 79.8h.3zM128.5 79.9h.3zM128.4 80h.3zM128.4 80.1h.3zM128.3 80.2h.3zM128.3 80.3h.3zM128.2 80.3h.3zM128.1 80.4h.3zM128 80.5h.4zM127.9 80.6h.5zM127.8 80.7h.6zM127.8 80.8h.5zM127.8 80.9h.4zM127.7 80.9h.5zM127.6 81h.5zM127.5 81.1h.5zM127.4 81.2h.6zM127.4 81.3h.5zM127.3 81.4h.6zM127.3 81.4h.5zM127.2 81.5h.6zM127.1 81.6h.7zM127 81.7h.7zM127 81.8h.7zM126.9 81.9h.7zM126.8 82h.7zM126.7 82h.8zM126.7 82.1h.7zM126.6 82.2h.8zM126.7 82.3h.6zM126.7 82.4h.6zM126.7 82.5h.6zM126.7 82.5h.5zM126.7 82.6h.5zM126.7 82.7h.4zM126.8 82.8h.2zM126.8 82.9h.2z"/>
<path d="M128.9 79.2h.2zM128.9 79.3h.1zM128.8 79.4h.1zM128.7 79.5h.2zM128.6 79.6h.2zM128.5 79.7h.2zM128.4 79.8h.3zM128.4 79.8h.2zM128.3 79.9h.2zM128.2 80h.2zM128.1 80.1h.3zM128 80.2h.3zM127.9 80.3h.4zM127.8 80.3h.4zM127.8 80.4h.3zM127.6 80.5h.4zM127.5 80.6h.4zM127.4 80.7h.4zM127.3 80.8h.5zM127.3 80.9h.5zM127.2 80.9h.5zM127.1 81h.5zM127 81.1h.5zM126.9 81.2h.5zM126.8 81.3h.6zM126.7 81.4h.6zM126.7 81.4h.6zM126.6 81.5h.6zM126.5 81.6h.6zM126.4 81.7h.6zM126.3 81.8h.7zM126.2 81.9h.7zM126.2 82h.6zM126.1 82h.6zM126 82.1h.7z"/>
<path d="M81.7 95.2h.2zM81.9 95.3h.1zM82 95.4h.2zM82.1 95.5h.4zM82.2 95.6h.4zM82.4 95.7h.4zM82.5 95.8h.5zM82.6 95.8h.5zM82.8 95.9h.5zM82.9 96h.7zM83.1 96.1h.6zM83.1 96.2h.8zM83.3 96.3h.8zM83.4 96.4h.8zM83.6 96.4h.9zM83.7 96.5h1zM83.8 96.6h1zM84 96.7h1zM84.1 96.8h1.1zM84.2 96.9h1.1zM84.3 96.9h1.1zM84.5 97h.9zM84.7 97.1h.7zM84.8 97.2h.6zM84.9 97.3h.5zM85 97.4h.5zM85.2 97.5h.3zM85.3 97.5h.2z"/>
<path d="M81.7 95.2h.2zM81.9 95.2h.2zM82 95.3h.4zM82.2 95.4h.4zM82.5 95.5h.4zM82.6 95.6h.6zM82.8 95.7h.7zM83 95.8h.7zM83.1 95.8h.9zM83.3 95.9h.9zM83.6 96h.9zM83.7 96.1h1.1zM83.9 96.2h1.2zM84.1 96.3h1.2zM84.2 96.4h1.4zM84.5 96.4h1.4zM84.7 96.5h1.4zM84.8 96.6h1.1zM85 96.7h.8zM85.2 96.8h.4z"/>
<path d="M103.2 101.6h.2zM103.3 101.8h.2zM103.4 101.9h.1zM103.4 101.9h.1zM103.5 102h.1zM103.5 102.1h.2zM103.5 102.2h.2zM103.5 102.3h.3zM103.6 102.4h.3zM103.6 102.4h.3zM103.7 102.5h.3zM103.7 102.6h.4zM103.8 102.7h.3zM103.8 102.8h.3zM103.9 102.9h.3zM103.9 103h.4zM104 103h.3zM104 103.1h.4zM104.1 103.2h.4zM104.1 103.3h.4zM104.1 103.4h.5zM104.1 103.5h.5zM104.2 103.5h.4zM104.2 103.6h.5zM104.3 103.7h.5zM104.3 103.8h.5zM104.4 103.9h.5zM104.4 104h.6zM104.5 104.1h.5zM104.5 104.1h.6zM104.6 104.2h.6zM104.6 104.3h.6zM104.6 104.4h.6zM104.6 104.5h.7zM104.7 104.6h.6zM104.7 104.6h.6zM104.8 104.7h.5zM104.8 104.8h.4zM104.9 104.9h.3zM104.9 105h.3zM105 105.1h.2zM105 105.2h.2z"/>
<path d="M103.2 101.4h.2zM103.3 101.5h.2zM103.4 101.7h.1zM103.5 101.8h.1zM103.5 101.9h.2zM103.5 101.9h.3zM103.6 102h.3zM103.7 102.1h.3zM103.7 102.2h.4zM103.8 102.3h.3zM103.9 102.4h.2zM103.9 102.4h.3zM104 102.5h.3zM104.1 102.6h.3zM104.1 102.7h.4zM104.1 102.8h.5zM104.2 102.9h.4zM104.3 103h.4zM104.3 103h.5zM104.4 103.1h.4zM104.5 103.2h.4zM104.5 103.3h.5zM104.6 103.4h.5zM104.6 103.5h.6zM104.6 103.5h.6zM104.7 103.6h.6zM104.8 103.7h.6zM104.8 103.8h.7zM104.9 103.9h.6zM105 104h.6zM105 104.1h.7zM105.1 104.1h.6zM105.2 104.2h.6zM105.2 104.3h.7zM105.2 104.4h.8zM105.3 104.5h.8zM105.3 104.6h.9z"/>
<path d="M107.3 108.7h.8zM107.4 108.8h.8zM107.4 108.9h.9zM107.5 109h.8zM107.6 109.1h.8zM107.7 109.1h.8zM107.8 109.2h.7zM107.9 109.3h.6zM107.9 109.4h.7zM107.9 109.5h.7zM108 109.6h.7zM108.1 109.6h.7zM108.2 109.7h.6zM108.3 109.8h.6zM108.4 109.9h.6zM108.5 110h.5zM108.5 110.1h.6zM108.6 110.2h.5zM108.6 110.2h.5zM108.7 110.3h.5zM108.8 110.4h.5zM108.9 110.5h.4zM109 110.6h.4zM109.1 110.7h.4zM109.1 110.7h.4zM109.2 110.8h.4zM109.3 110.9h.3zM109.3 111h.3zM109.4 111.1h.3zM109.5 111.2h.3zM109.6 111.3h.2zM109.6 111.3h.3zM109.7 111.4h.3zM109.8 111.5h.2zM109.9 111.6h.2zM110 111.7h.2zM110 111.8h.2zM110.1 111.8h.1zM110.2 111.9h.1z"/>
<path d="M108.3 108.2h.2zM108.3 108.3h.2zM108.3 108.4h.3zM108.2 108.5h.4zM108.2 108.5h.5zM108.2 108.6h.5zM108.1 108.7h.7zM108.2 108.8h.6zM108.3 108.9h.6zM108.3 109h.6zM108.4 109.1h.6zM108.5 109.1h.5zM108.5 109.2h.6zM108.5 109.3h.6zM108.6 109.4h.5zM108.6 109.5h.5zM108.7 109.6h.5zM108.8 109.6h.4zM108.8 109.7h.5zM108.9 109.8h.4zM109 109.9h.4zM109 110h.4zM109.1 110.1h.4zM109.1 110.2h.4zM109.1 110.2h.5zM109.2 110.3h.4zM109.3 110.4h.3zM109.3 110.5h.3zM109.4 110.6h.3zM109.5 110.7h.2zM109.5 110.7h.3zM109.6 110.8h.2zM109.6 110.9h.3zM109.6 111h.3zM109.7 111.1h.3zM109.8 111.2h.2zM109.8 111.3h.3zM109.9 111.3h.2zM110 111.4h.2zM110 111.5h.2zM110.1 111.6h.1zM110.2 111.8h.1z"/>
<path d="M128 116.5h.4zM127.8 116.6h.7zM127.7 116.7h1zM127.5 116.8h1.4zM127.3 116.8h1.7zM127.7 116.9h1.6zM127.9 117h1.6zM128.3 117.1h1.3zM128.5 117.2h1.3zM128.8 117.3h1.2zM129.1 117.3h1zM129.4 117.4h1zM129.6 117.5h1zM130 117.6h.7zM130.2 117.7h.7zM130.5 117.8h.6zM130.8 117.9h.5zM131.1 117.9h.4zM131.3 118h.4zM131.7 118.1h.1z"/>
<path d="M128 115.8h.3zM128 115.9h.4zM128 116h.5zM128.1 116.1h.6zM128.1 116.2h.7zM128.1 116.2h.8zM128.1 116.3h.9zM128.1 116.4h1.1zM128.4 116.5h1zM128.5 116.6h1zM128.7 116.7h.9zM128.9 116.8h.8zM129 116.8h.9zM129.3 116.9h.7zM129.5 117h.6zM129.6 117.1h.7zM129.8 117.2h.7zM130 117.3h.6zM130.1 117.3h.6zM130.4 117.4h.4zM130.6 117.5h.4zM130.7 117.6h.4zM130.9 117.7h.3zM131.1 117.8h.3zM131.3 117.9h.2zM131.5 117.9h.2zM131.7 118h.1z"/>
<path d="M128.2 102.7h.4zM127.9 102.8h.9zM127.7 102.9h1.2zM127.9 103h1.1zM128.1 103h1zM128.3 103.1h1zM128.4 103.2h1zM128.6 103.3h.9zM128.8 103.4h.8zM128.9 103.5h.9zM129.1 103.5h.8zM129.3 103.6h.7zM129.5 103.7h.6zM129.6 103.8h.7zM129.8 103.9h.6zM130 104h.6zM130.1 104.1h.5zM130.3 104.1h.5zM130.5 104.2h.4zM130.6 104.3h.5zM130.8 104.4h.3zM131 104.5h.3zM131.1 104.6h.3zM131.3 104.6h.3zM131.5 104.7h.2zM131.7 104.8h.1z"/>
<path d="M128.4 101.9h.2zM128.4 102h.3zM128.4 102.1h.4zM128.4 102.2h.5zM128.4 102.3h.5zM128.4 102.4h.7zM128.4 102.4h.8zM128.4 102.5h.9zM128.4 102.6h1zM128.6 102.7h.9zM128.8 102.8h.7zM128.9 102.9h.7zM129 103h.8zM129.1 103h.8zM129.3 103.1h.7zM129.4 103.2h.6zM129.5 103.3h.6zM129.6 103.4h.6zM129.8 103.5h.6zM129.9 103.5h.6zM130 103.6h.6zM130.1 103.7h.5zM130.3 103.8h.4zM130.4 103.9h.4zM130.6 104h.3zM130.6 104.1h.5zM130.8 104.1h.3zM130.9 104.2h.3zM131.1 104.3h.2zM131.1 104.4h.3zM131.3 104.5h.2zM131.4 104.6h.3zM131.6 104.6h.1zM131.7 104.7h.1z"/>
<path d="M137.7 108.5h.1zM137.8 108.6h.2zM137.9 108.7h.3zM138.1 108.8h.2zM138.2 108.9h.3zM138.3 109h.4zM138.4 109.1h.5zM138.6 109.1h.4zM138.7 109.2h.5zM138.9 109.3h.5zM138.9 109.4h.6zM139.1 109.5h.7zM139.2 109.6h.8zM139.4 109.6h.7zM139.4 109.7h.9zM139.6 109.8h.9zM139.7 109.9h.9zM139.9 110h.9zM140 110.1h1zM140.1 110.2h1zM140.2 110.2h1.1zM140.4 110.3h1.1zM140.5 110.4h1.1zM140.6 110.5h1.2zM140.7 110.6h.9zM140.9 110.7h.4z"/>
<path d="M137.7 108.6h.1zM137.8 108.7h.1zM137.8 108.8h.3zM138 108.9h.2zM138.1 109h.2zM138.2 109.1h.2zM138.3 109.1h.3zM138.3 109.2h.4zM138.4 109.3h.5zM138.5 109.4h.4zM138.7 109.5h.4zM138.8 109.6h.4zM138.9 109.6h.5zM138.9 109.7h.5zM139 109.8h.6zM139.1 109.9h.6zM139.3 110h.6zM139.4 110.1h.6zM139.4 110.2h.7zM139.5 110.2h.7zM139.6 110.3h.8zM139.7 110.4h.8zM139.8 110.5h.8zM140 110.6h.7zM140 110.7h.9zM140.1 110.7h.9zM140.2 110.8h.9zM140.3 110.9h.8zM140.4 111h.7zM140.5 111.1h.6zM140.6 111.2h.5zM140.7 111.3h.4zM140.8 111.3h.3zM140.9 111.4h.2z"/>
<path d="M86.5 130.5h.2zM86.5 130.6h.2zM86.4 130.6h.3zM86.4 130.7h.4zM86.4 130.8h.4zM86.3 130.9h.5zM86.3 131h.5zM86.2 131.1h.6zM86.1 131.1h.7zM86.1 131.2h.6zM86 131.3h.6zM85.9 131.4h.6zM85.9 131.5h.5zM85.9 131.6h.5zM85.9 131.7h.5zM85.8 131.7h.5zM85.7 131.8h.5zM85.7 131.9h.4zM85.6 132h.5zM85.5 132.1h.5zM85.5 132.2h.4zM85.4 132.2h.5zM85.4 132.3h.4zM85.3 132.4h.5zM85.3 132.5h.4zM85.3 132.6h.3zM85.2 132.7h.3zM85.2 132.8h.2zM85.1 132.8h.3zM85 132.9h.3zM85 133h.3zM84.9 133.1h.3zM84.8 133.2h.3zM84.8 133.3h.3zM84.8 133.3h.2zM84.8 133.4h.1zM84.7 133.5h.1zM84.6 133.6h.2zM84.6 133.7h.2zM84.5 133.8h.2zM84.4 133.9h.2z"/>
<path d="M86.8 131.1h.8zM86.8 131.1h.7zM86.7 131.2h.8zM86.6 131.3h.8zM86.5 131.4h.8zM86.4 131.5h.8zM86.4 131.6h.7zM86.4 131.7h.6zM86.3 131.7h.7zM86.2 131.8h.7zM86.1 131.9h.7zM86.1 132h.6zM86 132.1h.6zM85.9 132.2h.6zM85.9 132.2h.5zM85.8 132.3h.6zM85.8 132.4h.5zM85.7 132.5h.5zM85.6 132.6h.5zM85.5 132.7h.5zM85.4 132.8h.5zM85.4 132.8h.4zM85.3 132.9h.4zM85.3 133h.3zM85.2 133.1h.3zM85.1 133.2h.3zM85.1 133.3h.2zM85 133.3h.3zM84.9 133.4h.3zM84.8 133.5h.3zM84.8 133.6h.2zM84.8 133.7h.1zM84.7 133.8h.1zM84.6 133.9h.2zM84.5 133.9h.2zM84.4 134h.2z"/>
<path d="M113.5 126.2h.6zM113.3 126.2h.9zM113.1 126.3h1.2zM113.1 126.4h1.3zM113.1 126.5h1.4zM113 126.6h1.5zM113 126.7h1.5zM112.9 126.7h1.6zM113 126.8h1.5zM113 126.9h1.5zM113 127h1.5zM113 127.1h1.5zM113 127.2h1.4zM113 127.3h1.4zM113.2 127.3h1.1zM113.3 127.4h1zM113.4 127.5h.8z"/>
</g>
<g font-size="10.9">
<text x="88.5" y="9" transform="rotate(-180 88.5 9)">МГТУ.ДП.02.00.003</text>
<text x="112.5" y="248.5">МГТУ.ДП.02.00.003</text>
</g>
<text font-size="10.6" x="156.5" y="288.5">МГТУ им. Г.И. Носова</text>
<text font-size="10.4" x="86.8" y="288.5">Фанера,сосна,ФСФВВ/С ГОСТ3916.2-2018</text>
<g font-size="8.5">
<text x="60.7" y="56.3">Ç3,5</text>
<text x="147.7" y="56.3">Ç18</text>
<text x="49.7" y="83.8">Ç14</text>
<text x="154.7" y="115.7">Ç1,5</text>
</g>
<g font-size="7.8">
<text x="154.7" y="124.9">2 отв.</text>
<text x="144.7" y="160.6">*s 4</text>
<text x="25.5" y="213.8">1 * Размеры для справок.</text>
<text x="25.5" y="221">2 Общие допуски по ГОСТ 30893.2 - m.K.</text>
<text x="113.6" y="268">Диск</text>
<text x="176.5" y="267.5">0</text>
<text x="192.4" y="267.5">4:1</text>
</g>
<g font-size="5.4">
<text x="12.8" y="46.9" transform="rotate(-90 12.8 46.9)">Перв. примен.</text>
<text x="12.8" y="103.8" transform="rotate(-90 12.8 103.8)">Справ. №</text>
<text x="12.8" y="176.7" transform="rotate(-90 12.8 176.7)">Подп. и дата</text>
<text x="12.8" y="205.8" transform="rotate(-90 12.8 205.8)">Инв. № дубл.</text>
<text x="12.8" y="231.6" transform="rotate(-90 12.8 231.6)">Взам. инв. №</text>
<text x="159.1" y="256.8">Лит.</text>
<text x="173.1" y="256.8">Масса</text>
<text x="188" y="256.8">Масштаб</text>
<text x="12.8" y="261.7" transform="rotate(-90 12.8 261.7)">Подп. и дата</text>
<text x="41.2" y="261.8">№ докум.</text>
<text x="63.6" y="261.8">Подп.</text>
<text x="21" y="266.8">Разраб.</text>
<text x="38" y="266.8">МПТ-21-2</text>
<text x="21" y="271.8">Пров.</text>
<text x="21" y="276.8">Т.контр.</text>
<text x="156.9" y="276.8">Лист</text>
<text x="177.9" y="276.8">Листов</text>
<text x="198.4" y="276.8">1</text>
<text x="21" y="286.8">Н.контр.</text>
<text x="12.8" y="290.8" transform="rotate(-90 12.8 290.8)">Инв. № подл.</text>
<text x="21" y="291.8">Утв.</text>
<text x="96" y="296.8">Копировал</text>
<text x="166" y="296.8">Формат</text>
<text x="186" y="296.8">A4</text>
</g>
<g font-size="5.3">
<text x="21.1" y="261.8">Изм.</text>
<text x="28.1" y="261.8">Лист</text>
<text x="76.1" y="261.8">Дата</text>
</g>
</svg>
